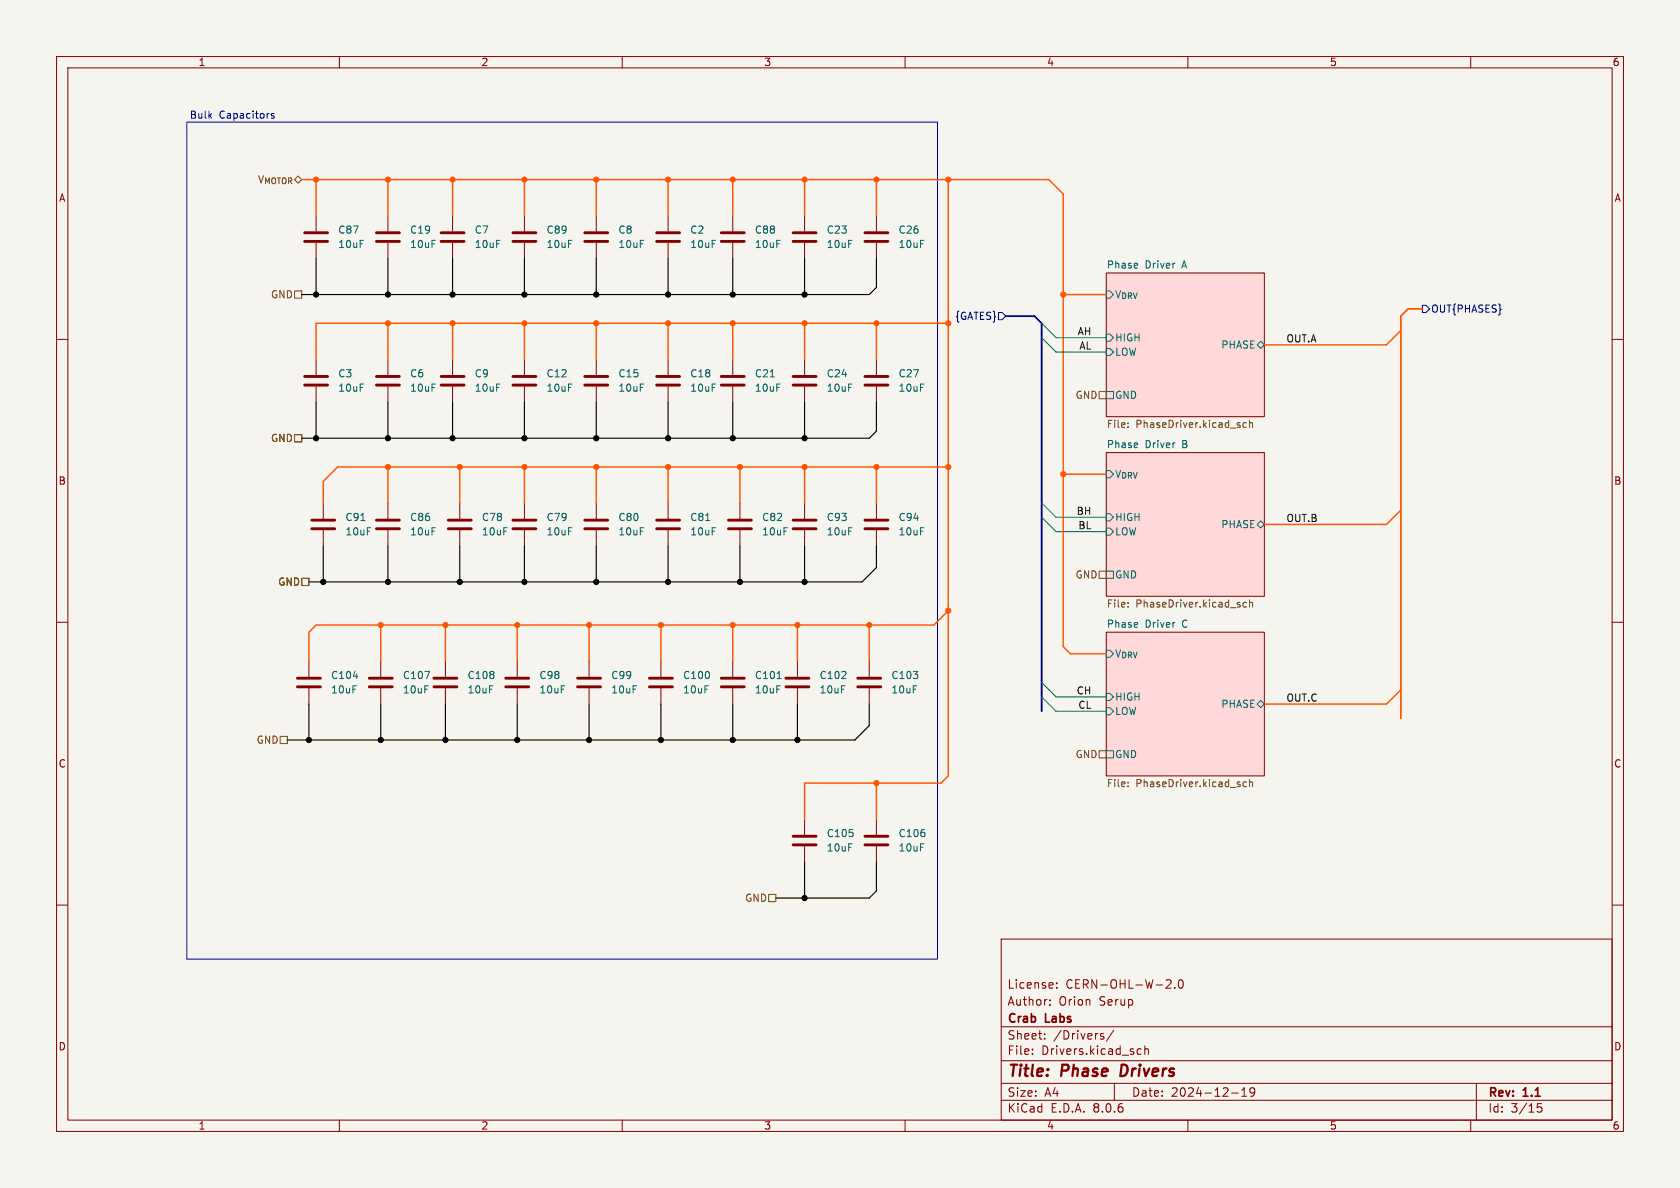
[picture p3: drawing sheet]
<svg xmlns="http://www.w3.org/2000/svg" width="297mm" height="210mm" viewBox="0 0 297 210" stroke-linecap="round" stroke-linejoin="round" font-family="sans-serif">
<path d="M0 0h297v210h-297z" fill="#f5f4ef" stroke="#f5f4ef" stroke-width=".18"/>
<g fill="none" stroke="#840000" stroke-width=".18">
<path d="M10 10h277v190h-277zM12 12h273v186h-273zM60 10v2M110 10v2M160 10v2M210 10v2M260 10v2M55.9 38.1v2.8M68.6 38.1v2.8M80 38.1v2.8M92.7 38.1v2.8M105.4 38.1v2.8"/>
<path d="M118.1 38.1v2.8M129.5 38.1v2.8M142.2 38.1v2.8M154.9 38.1v2.8M10 60h2M55.9 42.9v2.8M68.6 42.9v2.8M80 42.9v2.8M92.7 42.9v2.8M105.4 42.9v2.8M118.1 42.9v2.8M129.5 42.9v2.8"/>
<path d="M142.2 42.9v2.8M154.9 42.9v2.8M195.6 48.3h27.9v25.4h-27.9zM285 60h2M55.9 63.5v2.8M55.9 68.3v2.8M68.6 63.5v2.8M68.6 68.3v2.8M80 63.5v2.8M80 68.3v2.8M92.7 63.5v2.8M92.7 68.3v2.8"/>
<path d="M105.4 63.5v2.8M105.4 68.3v2.8M118.1 63.5v2.8M118.1 68.3v2.8M129.5 63.5v2.8M129.5 68.3v2.8M142.2 63.5v2.8M142.2 68.3v2.8M154.9 63.5v2.8M154.9 68.3v2.8M57.1 88.9v2.8M57.1 93.7v2.8"/>
<path d="M68.6 88.9v2.8M68.6 93.7v2.8M81.3 88.9v2.8M81.3 93.7v2.8M92.7 88.9v2.8M92.7 93.7v2.8M105.4 88.9v2.8M105.4 93.7v2.8M118.1 88.9v2.8M118.1 93.7v2.8M130.8 88.9v2.8M130.8 93.7v2.8"/>
<path d="M142.2 88.9v2.8M142.2 93.7v2.8M154.9 88.9v2.8M154.9 93.7v2.8M195.6 80h27.9v25.4h-27.9zM10 110h2M54.6 116.8v2.8M67.3 116.8v2.8M78.7 116.8v2.8M91.4 116.8v2.8M104.1 116.8v2.8M116.8 116.8v2.8"/>
<path d="M129.5 116.8v2.8M141 116.8v2.8M153.7 116.8v2.8M195.6 111.8h27.9v25.4h-27.9zM285 110h2M54.6 121.7v2.8M67.3 121.7v2.8M78.7 121.7v2.8M91.4 121.7v2.8M104.1 121.7v2.8M116.8 121.7v2.8M129.5 121.7v2.8"/>
<path d="M141 121.7v2.8M153.7 121.7v2.8M10 160h2M142.2 144.8v2.8M142.2 149.6v2.8M154.9 144.8v2.8M154.9 149.6v2.8M285 160h2M177 166h108v32h-108zM185.6 177.6v.1M185.6 176.8v.1M186.8 174.6v.1"/>
<path d="M186.8 173.8v.1M206.2 173.3l.5-.1 .3 .1v.3l-.9 1.1h.9M207.7 174.6v.1M208.5 173.3l.2-.1a.81 .81 0 0 1 .6 .6 .81 .81 0 0 1-.3 .8l-.2 .1a.81 .81 0 0 1-.3-1.4zM60 198v2M110 198v2M160 198v2M177 194.5h108M177 191.5h108M177 187.5h108M177 181.5h108M182.5 186.3v.1"/>
<path d="M182.5 185.5v.1M184.7 183.6v.1M184.7 182.8v.1M194.7 183.2l.4 .1 .1 .2-.2 .2h-.3M194.7 182.7l.4 .1M196.9 182.1l-1.3 2M197 191.5v3M201.1 186.3l.2 .1 .4-.1M201.7 185.5l-.4-.1-.2 .1M202.4 185.5l.2-.1 .4 .1v.9M202.4 184.9v1.5M210 198v2"/>
<path d="M217.7 193.2h1.2M219.5 193.8h.9M219.5 192.7l.5-.4v1.5M221.8 192.9l-.3 .3h-.3l-.2-.3 .1-.5 .4-.1 .2 .1a.99 .99 0 0 1-.3 1.4h-.3M260 198v2M261 191.5v6.5M272.5 195.1h-.7l-.1 .7 .3-.1h.5l.1 .3-.1 .5-.2 .1-.6-.1"/>
</g>
<path d="M198.3 188.2l-.2 2h.4" fill="none" stroke="#840000" stroke-width=".4"/>
<g fill="#ffd9d9" stroke="#ffd9d9" stroke-width=".18">
<path d="M195.6 80h27.9v25.4h-27.9z"/>
<path d="M195.6 111.8h27.9v25.4h-27.9z"/>
<path d="M195.6 48.3h27.9v25.4h-27.9z"/>
</g>
<g fill="none" stroke="#006464" stroke-width=".18">
<path d="M195.6 59.1h.6l.6 .6-.6 .6h-.6zM195.6 51.4h.6l.6 .7-.6 .6h-.6zM136.2 66.6h.7M195.6 61.6h.6l.6 .6-.6 .7h-.6zM195.6 69.2h1.2v1.3h-1.2zM222.2 61l.7-.7 .6 .7-.6 .6zM63.8 92h.7M124.8 92h.7M195.6 90.8h.6l.6 .6-.6 .7h-.6zM195.6 83.2h.6l.6 .6-.6 .7h-.6zM195.6 93.3h.6l.6 .7-.6 .6h-.6zM222.2 92.7l.7-.6 .6 .6-.6 .6z"/>
<path d="M62.5 119.5h.7M75.1 118.7h.8l-.5 1.3M137.4 120h.7M195.6 101h1.2v1.2h-1.2zM195.6 114.9h.6l.6 .7-.6 .6h-.6zM195.6 122.6h.6l.6 .6-.6 .6h-.6zM195.6 125.1h.6l.6 .6-.6 .7h-.6zM195.6 132.7h1.2v1.3h-1.2zM222.2 124.5l.7-.7 .6 .7-.6 .6z"/>
</g>
<g fill="none" stroke="#725600" stroke-width=".18">
<path d="M52.1 51.4h1.2v1.3h-1.2zM52.1 76.8h1.2v1.3h-1.2zM194.3 69.2h1.3v1.3h-1.3zM199.4 74.8v.1M199.4 75.4v.2M220.4 74.8l-.4-.1-.3 .3 .2 .5h.5M220.9 74.3v1.3M220.9 74.8l.2-.1 .3 .1v.8M53.3 102.2h1.3v1.3h-1.3zM194.3 101h1.3v1.2h-1.3zM199.4 107.2v.1M199.4 106.5v.2"/>
<path d="M220.4 106.5h-.4l-.3 .2 .2 .6h.5M220.9 106.6l.2-.1h.3v.8M220.9 106v1.3M49.5 130.2h1.3v1.2h-1.3zM194.3 132.7h1.3v1.3h-1.3zM199.4 138.3v.1M199.4 138.9v.2M220.4 138.3l-.4-.1-.3 .3 .2 .5h.5M220.9 137.8v1.3M220.9 138.3l.2-.1 .3 .1v.8M135.9 158.1h1.3v1.3h-1.3z"/>
</g>
<g fill="none" stroke="#840000" stroke-width=".51">
<path d="M53.8 42.7h4.1M53.8 41.1h4.1M66.5 42.7h4.1M66.5 41.1h4.1M78 42.7h4M78 41.1h4M90.7 42.7h4M90.7 41.1h4M103.4 42.7h4M103.4 41.1h4M116.1 42.7h4M116.1 41.1h4"/>
<path d="M127.5 42.7h4.1M127.5 41.1h4.1M140.2 42.7h4.1M140.2 41.1h4.1M152.9 42.7h4.1M152.9 41.1h4.1M53.8 68.1h4.1M53.8 66.5h4.1M66.5 68.1h4.1M66.5 66.5h4.1M78 68.1h4M78 66.5h4"/>
<path d="M90.7 68.1h4M90.7 66.5h4M103.4 68.1h4M103.4 66.5h4M116.1 68.1h4M116.1 66.5h4M127.5 68.1h4.1M127.5 66.5h4.1M140.2 68.1h4.1M140.2 66.5h4.1M152.9 68.1h4.1M152.9 66.5h4.1"/>
<path d="M55.1 93.5h4.1M55.1 91.9h4.1M66.5 93.5h4.1M66.5 91.9h4.1M79.2 93.5h4.1M79.2 91.9h4.1M90.7 93.5h4M90.7 91.9h4M103.4 93.5h4M103.4 91.9h4M116.1 93.5h4M116.1 91.9h4"/>
<path d="M128.8 93.5h4M128.8 91.9h4M140.2 93.5h4.1M140.2 91.9h4.1M152.9 93.5h4.1M152.9 91.9h4.1M52.6 119.9h4M65.3 119.9h4M76.7 119.9h4.1M89.4 119.9h4.1M102.1 119.9h4.1M114.8 119.9h4.1"/>
<path d="M127.5 119.9h4.1M138.9 119.9h4.1M151.6 119.9h4.1M52.6 121.4h4M65.3 121.4h4M76.7 121.4h4.1M89.4 121.4h4.1M102.1 121.4h4.1M114.8 121.4h4.1M127.5 121.4h4.1M138.9 121.4h4.1M151.6 121.4h4.1"/>
<path d="M140.2 149.4h4.1M140.2 147.8h4.1M152.9 149.4h4.1M152.9 147.8h4.1"/>
</g>
<path d="M176.5 55.2h.7l.6 .7-.6 .6h-.7zM251.5 54h.6l.6 .6-.6 .6h-.6z" fill="none" stroke="#000084" stroke-width=".18"/>
<path d="M33 21.6h132.7v147.9h-132.7zM48.4 20.1h-.3l-.1 .1v.2l.4 .1v.3h-.4" fill="none" stroke="#0000c2" stroke-width=".18"/>
<path d="M251.5 54.6h-2.6l-1.3 1.3v71.1" fill="none" stroke="#f50" stroke-width=".3"/>
<path d="M177.8 55.9h5.1l1.2 1.3v68.5" fill="none" stroke="#000084" stroke-width=".3"/>
<g fill="none" stroke="#f50" stroke-width=".25">
<path d="M55.9 38.1v-6.3h129.5l2.6 2.5v80l1.2 1.3h6.4M68.6 31.8v6.3M80 31.8v6.3M92.7 31.8v6.3M105.4 31.8v6.3M118.1 31.8v6.3M129.5 31.8v6.3M142.2 31.8v6.3M154.9 31.8v6.3M167.6 31.8v105.4l-1.2 1.2h-24.2v6.4M68.6 57.2v6.3M80 57.2v6.3"/>
<path d="M92.7 57.2v6.3M105.4 57.2v6.3M118.1 57.2v6.3M129.5 57.2v6.3M142.2 57.2v6.3M154.9 57.2v6.3M167.6 57.2h-111.7v6.3M188 52.1h7.6M247.6 58.4l-2.5 2.6h-21.6M68.6 82.6v6.3M81.3 82.6v6.3M92.7 82.6v6.3"/>
<path d="M105.4 82.6v6.3M118.1 82.6v6.3M130.8 82.6v6.3M142.2 82.6v6.3M154.9 82.6v6.3M167.6 82.6h-107.9l-2.6 2.5v3.8M188 83.8h7.6M247.6 90.2l-2.5 2.5h-21.6M67.3 110.5v6.3M78.7 110.5v6.3M91.4 110.5v6.3M104.1 110.5v6.3"/>
<path d="M116.8 110.5v6.3M129.5 110.5v6.3M141 110.5v6.3M153.7 110.5v6.3M167.6 108l-2.5 2.5h-109.2l-1.3 1.3v5M154.9 138.4v6.4M247.6 121.9l-2.5 2.6h-21.6"/>
</g>
<g fill="none" stroke="#000" stroke-width=".2">
<path d="M55.9 45.7v6.4M68.6 45.7v6.4M80 45.7v6.4M92.7 45.7v6.4M105.4 45.7v6.4M118.1 45.7v6.4M129.5 45.7v6.4M142.2 45.7v6.4M154.9 45.7v5.1l-1.2 1.3h-100.4M55.9 71.1v6.4M68.6 71.1v6.4M80 71.1v6.4"/>
<path d="M92.7 71.1v6.4M105.4 71.1v6.4M118.1 71.1v6.4M129.5 71.1v6.4M142.2 71.1v6.4M154.9 71.1v5.1l-1.2 1.3h-100.4M57.1 96.5v6.4M68.6 96.5v6.4M81.3 96.5v6.4M92.7 96.5v6.4M105.4 96.5v6.4M118.1 96.5v6.4"/>
<path d="M130.8 96.5v6.4M142.2 96.5v6.4M154.9 96.5v3.8l-2.5 2.6h-97.8M54.6 124.5v6.3M67.3 124.5v6.3M78.7 124.5v6.3M91.4 124.5v6.3M104.1 124.5v6.3M116.8 124.5v6.3M129.5 124.5v6.3M141 124.5v6.3M153.7 124.5v3.8l-2.6 2.5h-100.3"/>
<path d="M142.2 152.4v6.4M154.9 152.4v5.1l-1.2 1.3h-16.5"/>
</g>
<path d="M184.1 59.7l2.6 2.5h8.9M184.1 57.2l2.6 2.5h8.9M184.1 91.4l2.6 2.6h8.9M184.1 88.9l2.6 2.5h8.9M184.1 120.7l2.6 2.5h8.9M184.1 123.2l2.6 2.5h8.9" fill="none" stroke="#009600" stroke-width=".18"/>
<g fill="#f50" stroke="#f50" stroke-width=".18">
<circle cx="154.9" cy="31.8" r=".46"/>
<circle cx="142.2" cy="31.8" r=".46"/>
<circle cx="167.6" cy="57.2" r=".46"/>
<circle cx="167.6" cy="31.8" r=".46"/>
<circle cx="167.6" cy="82.6" r=".46"/>
<circle cx="188" cy="52.1" r=".46"/>
<circle cx="154.9" cy="57.2" r=".46"/>
<circle cx="142.2" cy="57.2" r=".46"/>
<circle cx="154.9" cy="138.4" r=".46"/>
<circle cx="141" cy="110.5" r=".46"/>
<circle cx="153.7" cy="110.5" r=".46"/>
<circle cx="188" cy="83.8" r=".46"/>
<circle cx="129.5" cy="110.5" r=".46"/>
<circle cx="116.8" cy="110.5" r=".46"/>
<circle cx="130.8" cy="82.6" r=".46"/>
<circle cx="142.2" cy="82.6" r=".46"/>
<circle cx="118.1" cy="82.6" r=".46"/>
<circle cx="167.6" cy="108" r=".46"/>
<circle cx="154.9" cy="82.6" r=".46"/>
<circle cx="68.6" cy="82.6" r=".46"/>
<circle cx="92.7" cy="82.6" r=".46"/>
<circle cx="81.3" cy="82.6" r=".46"/>
<circle cx="118.1" cy="57.2" r=".46"/>
<circle cx="129.5" cy="57.2" r=".46"/>
<circle cx="80" cy="31.8" r=".46"/>
<circle cx="118.1" cy="31.8" r=".46"/>
<circle cx="129.5" cy="31.8" r=".46"/>
<circle cx="105.4" cy="31.8" r=".46"/>
<circle cx="105.4" cy="57.2" r=".46"/>
<circle cx="92.7" cy="31.8" r=".46"/>
<circle cx="105.4" cy="82.6" r=".46"/>
<circle cx="68.6" cy="57.2" r=".46"/>
<circle cx="68.6" cy="31.8" r=".46"/>
<circle cx="55.9" cy="31.8" r=".46"/>
<circle cx="92.7" cy="57.2" r=".46"/>
<circle cx="80" cy="57.2" r=".46"/>
<circle cx="67.3" cy="110.5" r=".46"/>
<circle cx="78.7" cy="110.5" r=".46"/>
<circle cx="91.4" cy="110.5" r=".46"/>
<circle cx="104.1" cy="110.5" r=".46"/>
</g>
<g fill="#000" stroke="#000" stroke-width=".18">
<circle cx="55.9" cy="52.1" r=".46"/>
<circle cx="68.6" cy="52.1" r=".46"/>
<circle cx="80" cy="52.1" r=".46"/>
<circle cx="92.7" cy="52.1" r=".46"/>
<circle cx="105.4" cy="52.1" r=".46"/>
<circle cx="118.1" cy="52.1" r=".46"/>
<circle cx="129.5" cy="52.1" r=".46"/>
<circle cx="142.2" cy="52.1" r=".46"/>
<circle cx="55.9" cy="77.5" r=".46"/>
<circle cx="68.6" cy="77.5" r=".46"/>
<circle cx="80" cy="77.5" r=".46"/>
<circle cx="92.7" cy="77.5" r=".46"/>
<circle cx="105.4" cy="77.5" r=".46"/>
<circle cx="118.1" cy="77.5" r=".46"/>
<circle cx="129.5" cy="77.5" r=".46"/>
<circle cx="142.2" cy="77.5" r=".46"/>
<circle cx="57.1" cy="102.9" r=".46"/>
<circle cx="68.6" cy="102.9" r=".46"/>
<circle cx="81.3" cy="102.9" r=".46"/>
<circle cx="92.7" cy="102.9" r=".46"/>
<circle cx="105.4" cy="102.9" r=".46"/>
<circle cx="118.1" cy="102.9" r=".46"/>
<circle cx="130.8" cy="102.9" r=".46"/>
<circle cx="142.2" cy="102.9" r=".46"/>
<circle cx="54.6" cy="130.8" r=".46"/>
<circle cx="67.3" cy="130.8" r=".46"/>
<circle cx="78.7" cy="130.8" r=".46"/>
<circle cx="91.4" cy="130.8" r=".46"/>
<circle cx="104.1" cy="130.8" r=".46"/>
<circle cx="116.8" cy="130.8" r=".46"/>
<circle cx="129.5" cy="130.8" r=".46"/>
<circle cx="141" cy="130.8" r=".46"/>
<circle cx="142.2" cy="158.8" r=".46"/>
</g>
<g font-size="2.8" fill="#840000">
<text x="178" y="190.9">Title:</text>
<text x="187.7" y="190.9">Phase</text>
<text x="198.9" y="190.9">Drivers</text>
</g>
<g font-size="2.1" fill="#840000">
<text x="178" y="178">Author:</text>
<text x="178" y="175">License:</text>
<text x="187.2" y="178">Orion</text>
<text x="188.4" y="175">CERN-OHL-W-2.0</text>
<text x="194.4" y="178">Serup</text>
<text x="178" y="184">Sheet:</text>
<text x="178" y="181.2">Crab</text>
<text x="184.9" y="181.2">Labs</text>
<text x="186.2" y="184">/Drivers/</text>
<text x="178" y="186.7">File:</text>
<text x="184.1" y="186.7">Drivers.kicad_sch</text>
<text x="178" y="196.9">KiCad</text>
<text x="178" y="194.1">Size:</text>
<text x="184.7" y="194.1">A4</text>
<text x="185.7" y="196.9">E.D.A.</text>
<text x="193.3" y="196.9">8.0.6</text>
<text x="200" y="194.1">Date:</text>
<text x="207" y="194.1">2024-12-19</text>
<text x="263" y="194.3">Rev:</text>
<text x="263" y="196.9">Id:</text>
<text x="267.1" y="196.9">3/15</text>
<text x="269.4" y="194.3">1.1</text>
</g>
<g font-size="1.8" fill="#840000">
<text x="35" y="11.9">1</text>
<text x="85" y="11.9">2</text>
<text x="135" y="11.9">3</text>
<text x="185" y="11.9">4</text>
<text x="235" y="11.9">5</text>
<text x="285" y="11.9">6</text>
<text x="10.3" y="35.9">A</text>
<text x="285.3" y="35.9">A</text>
<text x="10.3" y="85.9">B</text>
<text x="285.3" y="85.9">B</text>
<text x="10.3" y="135.9">C</text>
<text x="285.3" y="135.9">C</text>
<text x="10.3" y="185.9">D</text>
<text x="285.3" y="185.9">D</text>
<text x="35" y="199.9">1</text>
<text x="85" y="199.9">2</text>
<text x="135" y="199.9">3</text>
<text x="185" y="199.9">4</text>
<text x="235" y="199.9">5</text>
<text x="285" y="199.9">6</text>
</g>
<g font-size="1.8" fill="#0000c2">
<text x="33.5" y="21.2">Bulk</text>
<text x="38.7" y="21.2">Capacitors</text>
</g>
<text font-size="1.8" fill="#f50" x="45.5" y="32.6">V_{MOTOR}</text>
<g font-size="1.8" fill="#006464">
<text x="59.7" y="41.5">C87</text>
<text x="72.4" y="41.5">C19</text>
<text x="83.8" y="41.5">C7</text>
<text x="96.5" y="41.5">C89</text>
<text x="109.2" y="41.5">C8</text>
<text x="121.9" y="41.5">C2</text>
<text x="133.4" y="41.5">C88</text>
<text x="146.1" y="41.5">C23</text>
<text x="158.8" y="41.5">C26</text>
<text x="59.7" y="44">10uF</text>
<text x="72.4" y="44">10uF</text>
<text x="83.8" y="44">10uF</text>
<text x="96.5" y="44">10uF</text>
<text x="109.2" y="44">10uF</text>
<text x="121.9" y="44">10uF</text>
<text x="133.4" y="44">10uF</text>
<text x="146.1" y="44">10uF</text>
<text x="158.8" y="44">10uF</text>
<text x="195.6" y="47.5">Phase</text>
<text x="202.4" y="47.5">Driver</text>
<text x="209.1" y="47.5">A</text>
<text x="197" y="52.9">V_{DRV}</text>
<text x="197" y="60.6">HIGH</text>
<text x="197" y="63.1">LOW</text>
<text x="215.8" y="61.8">PHASE</text>
<text x="59.7" y="66.9">C3</text>
<text x="59.7" y="69.4">10uF</text>
<text x="72.4" y="66.9">C6</text>
<text x="72.4" y="69.4">10uF</text>
<text x="83.8" y="66.9">C9</text>
<text x="83.8" y="69.4">10uF</text>
<text x="96.5" y="66.9">C12</text>
<text x="96.5" y="69.4">10uF</text>
<text x="109.2" y="66.9">C15</text>
<text x="109.2" y="69.4">10uF</text>
<text x="121.9" y="66.9">C18</text>
<text x="121.9" y="69.4">10uF</text>
<text x="133.4" y="66.9">C21</text>
<text x="133.4" y="69.4">10uF</text>
<text x="146.1" y="66.9">C24</text>
<text x="146.1" y="69.4">10uF</text>
<text x="158.8" y="66.9">C27</text>
<text x="158.8" y="69.4">10uF</text>
<text x="197" y="70.7">GND</text>
<text x="195.6" y="79.3">Phase</text>
<text x="202.4" y="79.3">Driver</text>
<text x="209.1" y="79.3">B</text>
<text x="197" y="84.7">V_{DRV}</text>
<text x="61" y="92.3">C91</text>
<text x="61" y="94.8">10uF</text>
<text x="72.4" y="92.3">C86</text>
<text x="72.4" y="94.8">10uF</text>
<text x="85.1" y="92.3">C78</text>
<text x="85.1" y="94.8">10uF</text>
<text x="96.5" y="92.3">C79</text>
<text x="96.5" y="94.8">10uF</text>
<text x="109.2" y="92.3">C80</text>
<text x="109.2" y="94.8">10uF</text>
<text x="121.9" y="92.3">C81</text>
<text x="121.9" y="94.8">10uF</text>
<text x="134.6" y="92.3">C82</text>
<text x="134.6" y="94.8">10uF</text>
<text x="146.1" y="92.3">C93</text>
<text x="146.1" y="94.8">10uF</text>
<text x="158.8" y="92.3">C94</text>
<text x="158.8" y="94.8">10uF</text>
<text x="197" y="92.3">HIGH</text>
<text x="197" y="94.8">LOW</text>
<text x="215.8" y="93.6">PHASE</text>
<text x="197" y="102.5">GND</text>
<text x="195.6" y="111">Phase</text>
<text x="202.4" y="111">Driver</text>
<text x="209.1" y="111">C</text>
<text x="197" y="116.4">V_{DRV}</text>
<text x="58.4" y="120.2">C104</text>
<text x="58.4" y="122.8">10uF</text>
<text x="71.1" y="120.2">C107</text>
<text x="71.1" y="122.8">10uF</text>
<text x="82.6" y="120.2">C108</text>
<text x="82.6" y="122.8">10uF</text>
<text x="95.3" y="120.2">C98</text>
<text x="95.3" y="122.8">10uF</text>
<text x="108" y="120.2">C99</text>
<text x="108" y="122.8">10uF</text>
<text x="120.7" y="120.2">C100</text>
<text x="120.7" y="122.8">10uF</text>
<text x="133.4" y="120.2">C101</text>
<text x="133.4" y="122.8">10uF</text>
<text x="144.8" y="120.2">C102</text>
<text x="144.8" y="122.8">10uF</text>
<text x="157.5" y="120.2">C103</text>
<text x="157.5" y="122.8">10uF</text>
<text x="197" y="124.1">HIGH</text>
<text x="215.8" y="125.3">PHASE</text>
<text x="197" y="126.6">LOW</text>
<text x="197" y="134.2">GND</text>
<text x="146.1" y="148.2">C105</text>
<text x="158.8" y="148.2">C106</text>
<text x="146.1" y="150.7">10uF</text>
<text x="158.8" y="150.7">10uF</text>
</g>
<g font-size="1.8" fill="#725600">
<text x="47.8" y="52.9">GND</text>
<text x="190" y="70.7">GND</text>
<text x="195.6" y="76">File:</text>
<text x="200.8" y="76">PhaseDriver.kicad_sch</text>
<text x="47.8" y="78.3">GND</text>
<text x="49.1" y="103.7">GND</text>
<text x="190" y="102.5">GND</text>
<text x="195.6" y="107.7">File:</text>
<text x="200.8" y="107.7">PhaseDriver.kicad_sch</text>
<text x="45.3" y="131.7">GND</text>
<text x="190" y="134.2">GND</text>
<text x="195.6" y="139.5">File:</text>
<text x="200.8" y="139.5">PhaseDriver.kicad_sch</text>
<text x="131.6" y="159.6">GND</text>
</g>
<g font-size="1.8" fill="#000084">
<text x="168.8" y="56.7">{GATES}</text>
<text x="252.9" y="55.5">OUT{PHASES}</text>
</g>
<g font-size="1.8" fill="#0f0f0f">
<text x="190.4" y="59.3">AH</text>
<text x="190.7" y="61.9">AL</text>
<text x="227.3" y="60.6">OUT.A</text>
<text x="190.2" y="91.1">BH</text>
<text x="190.5" y="93.6">BL</text>
<text x="227.3" y="92.4">OUT.B</text>
<text x="190.2" y="122.8">CH</text>
<text x="190.5" y="125.4">CL</text>
<text x="227.3" y="124.1">OUT.C</text>
</g>
</svg>
